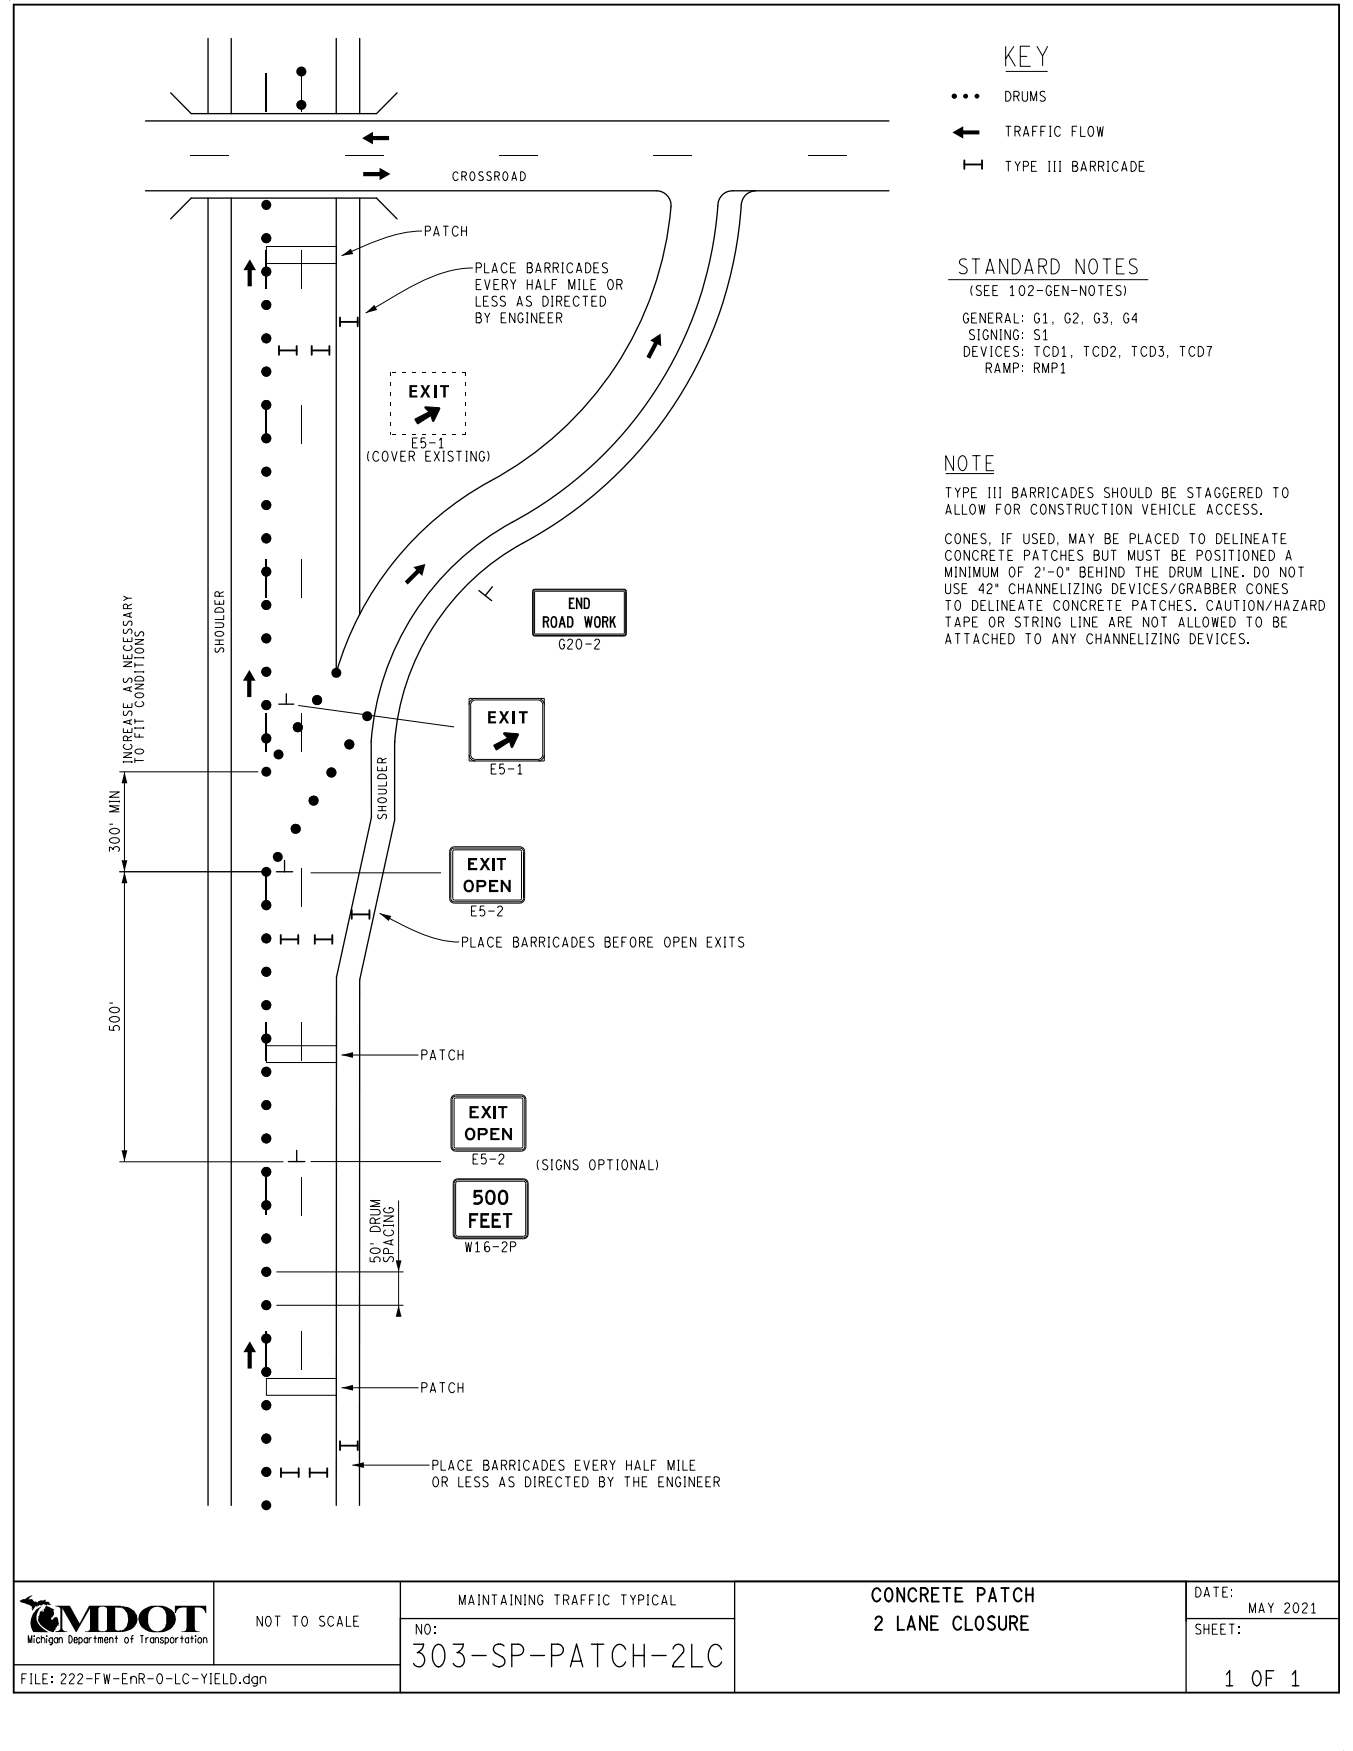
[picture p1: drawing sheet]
<svg xmlns="http://www.w3.org/2000/svg" width="216mm" height="279mm" viewBox="0 0 216 279" stroke-linecap="round" stroke-linejoin="round" font-family="sans-serif">
<g fill="#000">
<path d="M62.3 59.4v.6zM62.6 59.4h.5v.1h-.5zM64.2 59.4h.5v.1h-.5zM65.8 59.4h.5v.1h-.5zM67.3 59.4h.6v.1h-.6zM69 59.4h.5v.1h-.5zM70.6 59.4h.5v.1h-.5zM72.1 59.4h.6v.1h-.6zM73.7 59.4h.6v.1h-.6zM74.2 59.4h.1v.6h-.1zM62.3 69v.4zM62.3 67.4v.5z"/>
<path d="M62.3 65.8v.6zM62.3 64.2v.5zM62.3 62.6v.5zM62.3 61v.6zM62.6 69.4h.5zM64.2 69.4h.5zM65.8 69.4h.5zM67.3 69.4h.6zM69 69.4h.5zM70.6 69.4h.5zM72.1 69.4h.6zM73.7 69.4h.6z"/>
<path d="M74.2 69h.1v.4h-.1zM74.2 67.4h.1v.5h-.1zM74.2 65.8h.1v.6h-.1zM74.2 64.2h.1v.5h-.1zM74.2 62.6h.1v.5h-.1zM74.2 61h.1v.6h-.1z"/>
<path d="M58 27.4h2.6v-.6l1.7 1-1.7 1v-.7h-2.6z" fill-rule="evenodd"/>
<path d="M57.8 22l1.7-1v.7h2.6v.7h-2.6v.6z" fill-rule="evenodd"/>
<path d="M152 21.1l1.7-1v.7h2.6v.6h-2.6v.7z" fill-rule="evenodd"/>
<path d="M39.9 41.4l1 1.7h-.7v2.6h-.7v-2.6h-.7z" fill-rule="evenodd"/>
<path d="M103.8 54.3l1.6-1.1 .1 2-.5-.3-1.2 2.4-.6-.4 1.2-2.3z" fill-rule="evenodd"/>
<path d="M66 90.5l1.9-.5-.5 1.9-.5-.5-1.8 1.9-.5-.5 1.8-1.9z" fill-rule="evenodd"/>
<path d="M39.8 106.9l1 1.7h-.7v2.6h-.7v-2.6h-.6z" fill-rule="evenodd"/>
<path d="M39.9 214l1 1.8h-.7v2.6h-.7v-2.6h-.7z" fill-rule="evenodd"/>
<path d="M3.1 255.4l.5-.2h.4l.3-.3a.75 .75 0 0 1 .9-.3l-.1 .1a.49 .49 0 0 0-.4 .6l.2-.2-.1 .1a.46 .46 0 0 1 .6 .4h.4l.2 .1 .1-.2 .3-.1 .9-.1-.1 .3a.57 .57 0 0 1 .7 .3l.2 .2-.6-.1-.1 .2-.1-.1-.4-.1-.4 .2-.2-.1-.3 .3v-.1l.1-.1-.3 .2-.1-.2-.5 .8v-.4h-.2l.1-.3h-.2l-.1-.2-1.5-.4z" fill-rule="evenodd"/>
<path d="M6.4 257.2l.3-.1 .1-.2v.3l.1-.1-.1 .2 .2-.2v-.3l.2-.2 .1-.3 .6 .1 .7 .4v.2h-.1v.1l.1 .1v.5l-.2 .4h-.3l.1 .3h.3l.1-.3h.2a.28 .28 0 0 1 .4 .1l.2 .8-.1 .4-.1 .1v-.1h-.1l-.5 1a3.7 3.7 0 0 1-2.4-1.5l-.1-.3v-.4a.28 .28 0 0 1 .1-.4z" fill-rule="evenodd"/>
<path d="M8.8 256.2h2.3l1.6 2.8 1.5-2.8h2.3v.1l-.7 .1-.1 .3v3.3a.62 .62 0 0 0 .8 .3v.1h-2.9v-.1l.5-.1 .3-.2v-3.4l-2.2 3.8h-.1l-2.2-3.8v3.2a.64 .64 0 0 0 .8 .5v.1h-1.9v-.1l.6-.1 .2-.3v-3.2l-.2-.3-.6-.1z" fill-rule="evenodd"/>
<path d="M16.3 256.2l3.1 .1v.3l-1-.1v3.5a.78 .78 0 0 0 1 .1v.3h-3.1v-.1h.4l.4-.3v-3.3l-.1-.2-.7-.2z" fill-rule="evenodd"/>
<path d="M22.7 256.9l.9-.5a2.36 2.36 0 0 1 1.5-.2v.2a1.43 1.43 0 0 0-1.5 1.5 1.8 1.8 0 0 0 1.4 2.4l.1 .2a2.38 2.38 0 0 1-2.9-2.8z" fill-rule="evenodd"/>
<path d="M27.9 256.2h5v1.2h-.1l-.3-.6a1.47 1.47 0 0 0-1.4-.3v3.6l.4 .2h.4v.1h-2.9v-.1h.4l.3-.2 .1-3.6a1.43 1.43 0 0 0-1.6 .5l-.1 .4h-.2z" fill-rule="evenodd"/>
<path d="M5.8 256.9l.9-.6a2.25 2.25 0 0 0 .5 3.8l.6 .4-2.5-.1a2.78 2.78 0 0 1 .5-3.5z" fill-rule="evenodd"/>
<path d="M19.4 256.3a2.48 2.48 0 0 1 2.5 1.6 2.02 2.02 0 0 1-1.8 2.4l-.7 .1v-.3a1.62 1.62 0 0 0 1-2.1 1.63 1.63 0 0 0-1-1.4z" fill-rule="evenodd"/>
<path d="M25.1 256.2a2.85 2.85 0 0 1 2.8 1.3 2.1 2.1 0 0 1-1.8 2.9l-1 .1v-.2a1.4 1.4 0 0 0 1.4-1.3v-1.3a1.47 1.47 0 0 0-1.4-1.3z" fill-rule="evenodd"/>
<circle cx="48.1" cy="11.4" r=".8"/>
<circle cx="48.1" cy="16.7" r=".8"/>
<circle cx="152.3" cy="15.3" r=".4"/>
<circle cx="154.1" cy="15.3" r=".39"/>
<circle cx="155.9" cy="15.3" r=".39"/>
<circle cx="42.5" cy="38" r=".8"/>
<circle cx="42.5" cy="32.7" r=".8"/>
<circle cx="42.5" cy="43.3" r=".8"/>
<circle cx="42.5" cy="54" r=".79"/>
<circle cx="42.5" cy="48.7" r=".79"/>
<circle cx="42.5" cy="59.3" r=".8"/>
<circle cx="42.5" cy="69.9" r=".8"/>
<circle cx="42.5" cy="64.6" r=".8"/>
<circle cx="42.5" cy="75.3" r=".79"/>
<circle cx="42.5" cy="91.2" r=".8"/>
<circle cx="42.5" cy="96.5" r=".8"/>
<circle cx="42.5" cy="80.6" r=".79"/>
<circle cx="42.5" cy="85.9" r=".81"/>
<circle cx="42.5" cy="101.9" r=".79"/>
<circle cx="42.5" cy="107.2" r=".79"/>
<circle cx="42.5" cy="117.8" r=".8"/>
<circle cx="42.5" cy="112.5" r=".81"/>
<circle cx="47.5" cy="116" r=".8"/>
<circle cx="50.6" cy="111.7" r=".79"/>
<circle cx="53.7" cy="107.4" r=".79"/>
<circle cx="55.7" cy="118.8" r=".8"/>
<circle cx="58.6" cy="114.3" r=".8"/>
<circle cx="42.5" cy="123.1" r=".8"/>
<circle cx="42.5" cy="139.1" r=".79"/>
<circle cx="44.3" cy="136.7" r=".8"/>
<circle cx="44.4" cy="120.4" r=".8"/>
<circle cx="47.2" cy="132.2" r=".79"/>
<circle cx="50" cy="127.7" r=".8"/>
<circle cx="52.9" cy="123.3" r=".8"/>
<circle cx="42.5" cy="149.7" r=".8"/>
<circle cx="42.5" cy="155.1" r=".8"/>
<circle cx="42.5" cy="144.4" r=".8"/>
<circle cx="42.5" cy="176.3" r=".8"/>
<circle cx="42.5" cy="160.4" r=".79"/>
<circle cx="42.5" cy="165.7" r=".79"/>
<circle cx="42.5" cy="171" r=".8"/>
<circle cx="42.5" cy="197.6" r=".8"/>
<circle cx="42.5" cy="181.7" r=".8"/>
<circle cx="42.5" cy="187" r=".79"/>
<circle cx="42.5" cy="192.3" r=".79"/>
<circle cx="42.5" cy="197.6" r=".81"/>
<circle cx="42.5" cy="202.9" r=".79"/>
<circle cx="42.5" cy="208.3" r=".79"/>
<circle cx="42.5" cy="218.9" r=".8"/>
<circle cx="42.5" cy="213.6" r=".8"/>
<circle cx="42.5" cy="229.6" r=".81"/>
<circle cx="42.5" cy="224.2" r=".8"/>
<circle cx="42.5" cy="234.9" r=".79"/>
<circle cx="42.5" cy="240.2" r=".79"/>
</g>
<g fill="none" stroke="#000" stroke-width=".3">
<path d="M2.2 .7h211.5v269.4h-211.5zM153.9 26.2h2.8M153.9 25.6v1.4M156.7 25.6v1.4M44.5 55.9h2.8M44.5 55.2v1.4M47.3 55.2v1.4M49.7 55.9h2.9M49.7 55.2v1.4M52.6 55.2v1.4M54.3 50.7v1.4M54.3 51.4h2.8"/>
<path d="M57.1 50.7v1.4M44.8 149.9h2.8M44.8 149.2v1.4M47.6 149.2v1.4M50.2 149.9h2.8M50.2 149.2v1.4M53 149.2v1.4M56.1 145.9h2.8M56.1 145.2v1.4M58.9 145.2v1.4M44.8 235h2.9M44.8 234.3v1.4"/>
<path d="M47.7 234.3v1.4M49.4 235h2.8M49.4 234.3v1.4M52.2 234.3v1.4M54.3 230.7h2.8M54.3 230v1.4M57.1 230v1.4M2.2 252.3h211.5"/>
</g>
<g fill="none" stroke="#000" stroke-width=".21">
<path d="M23.2 19.3h118.7M27.2 14.8l3.3 3.3h29.6l3.3-3.3M33.2 6.1v12M36.9 6.1v12M53.7 6.1v12M57.4 6.1v12M23.2 30.4h81.5a2.35 2.35 0 0 1 2.4 2.6 55.2 55.2 0 0 1-30.2 44.5 51.1 51.1 0 0 0-23.2 29.9v-75.8M27.2 34.9l3.3-3.3h29.6l3.3 3.3M33.2 31.6v208.6M36.9 31.6v208.6M57.4 31.6v66.4M120.6 30.4a2.36 2.36 0 0 0-2.3 2.2 66.5 66.5 0 0 1-36 54.7 39.8 39.8 0 0 0-19.3 31.3"/>
<path d="M141.9 30.4h-25a2.35 2.35 0 0 0-2.4 2.5 62.8 62.8 0 0 1-34 51.1 43.6 43.6 0 0 0-21.3 34.3l.1 12.2-5.6 25.4v84.3M76.4 94.2l2.1 1.6M78.6 93.6l-1.2 1.4M44.5 112.4h2.4M45.7 110.7v1.7M63 118.3v12.6l-5.6 25.5v83.8M44.1 139.1h2.6M45.4 137.3v1.8M46 185.3h2.6M47.3 183.6v1.7M34.1 252.3v13.3M63.9 258.3h53.3"/>
<path d="M63.9 252.3v17.8M189.3 252.3v17.8M189.3 258.3h24.4M189.4 252.3h-72.2v17.8M2.2 265.6h61.7"/>
</g>
<g fill="none" stroke="#000" stroke-width=".16">
<path d="M1.5 0v.1M48.1 11.7v6.2M30.4 24.9h6.2M48.1 40v6.1M55 24.9h6.2M79.7 24.9h6.1M104.3 24.9h6.2M128.9 24.9h6.2M48.1 64.6v6.2M48.1 89.3v6.1M48.1 113.9v6.1M48.1 138.5v6.2"/>
<path d="M48.1 163.1v6.2M48.1 187.8v6.1M48.1 212.4v6.1M214.4 279.4h-.1"/>
</g>
<path d="M42.5 11.7v6.2M42.5 39.9v6.2M42.5 64.6v6.1M42.5 89.2v6.2M42.5 113.8v6.2M42.5 138.5v6.1M42.5 163.1v6.2M42.5 187.7v6.2M42.5 212.3v6.2" fill="none" stroke="#000" stroke-width=".18"/>
<path d="M159.4 6.3h8.8v5.3h-8.8z" fill="#fff"/>
<g fill="none" stroke="#000" stroke-width=".16">
<path d="M160.5 11.4h6.7M42.5 39.3h11.2v2.8h-11.2zM67.3 36.9a27.4 27.4 0 0 0-10.7 3l-2.1 .9M75.5 42.8a21.4 21.4 0 0 0-10.1 3l-7.1 4.2M49.6 139.3h20.8M72 135.3l.5-.2h10.5a.77 .77 0 0 1 .7 .8v7.5a.77 .77 0 0 1-.7 .7h-10.5a.75 .75 0 0 1-.7-.7v-7.5zM72 135.6l.5-.3 10.7 .1 .3 .5v7.5v.2l-.5 .3-10.8-.1-.3-.4zM72.3 135.7l.2-.1h10.5l.1 .1v7.8l-.1 .1h-10.5l-.2-.1zM60.6 145.7a49.2 49.2 0 0 0 9.4 4.2l2.2 .4h1.1M42.5 166.9h11.2v2.6h-11.2zM54.5 168.3h12.3M42.5 220h11.2v2.6h-11.2z"/>
<path d="M54.5 221.4h12.3M56.2 233.8h12.3"/>
</g>
<path d="M54.5 40.8l1.5-1.1 .4 .8zM58.3 50l1.4-1.4 .5 .9zM60.6 145.7l1.8 .5-.4 .8zM54.5 168.3l1.8-.4v.9zM54.5 221.4l1.8-.4v.9zM56.2 233.8l1.9-.5v.9z" fill="#000"/>
<path d="M17.4 160h1.7v4.5h-1.7z" fill="#fff"/>
<g fill="none" stroke="#000" stroke-width=".16">
<path d="M67.9 64.9l2.2 .2 .1 .2-1 1.9-.2-.1-.2-.8-2.2 1.4-.4-.8 2.2-1.2-.6-.6zM47.6 112.6l24.9 3.4M74.9 111.4h12v10h-12zM75.3 111.9l.6-.2h9.9a.78 .78 0 0 1 .8 .8v7.9a.78 .78 0 0 1-.8 .8h-9.9a.78 .78 0 0 1-.8-.8v-7.9zM75.9 111.4a1.02 1.02 0 0 0-1 1.1M80.4 116.9l2.2 .2 .1 .2-.9 2-.2-.1-.3-.9-2.1 1.4-.4-.8 2.2-1.1-.6-.6zM85.8 111.4a1.02 1.02 0 0 1 1.1 1.1M19 139.1h24.3M19.9 139.1v46.3M74.9 120.4a1.02 1.02 0 0 0 1 1M86.9 120.4a1.02 1.02 0 0 1-1.1 1M72.2 174.9l.5-.2h10.5a.75 .75 0 0 1 .7 .8v7.5a.75 .75 0 0 1-.7 .7h-10.5a.75 .75 0 0 1-.7-.7v-7.5z"/>
<path d="M72.2 175.2l.5-.3 10.8 .1 .2 .5v7.7l-.5 .3-10.8-.1-.3-.4zM72.6 175.2h10.7l.1 .3v7.6l-.2 .1h-10.5l-.2-.1v-7.6zM19.1 185.4h26.1M49.6 185.3h20.8M72.5 188.3l.6-.2h10.4a.75 .75 0 0 1 .8 .7v8.1a.75 .75 0 0 1-.8 .8h-10.4a.72 .72 0 0 1-.8-.8v-8.1zM72.6 188.4l.5-.2h10.4a.62 .62 0 0 1 .6 .6v8.1a.62 .62 0 0 1-.6 .6h-10.4a.59 .59 0 0 1-.6-.6v-8.1zM72.9 188.5h10.8l.2 .3-.1 8.3-.3 .2-10.6-.1-.2-.3v-8.1z"/>
</g>
<g fill="#000">
<path d="M19.9 139.1l.4 1.8h-.9zM19.4 183.6h.9l-.4 1.8z"/>
<path d="M67.9 64.9l2.2 .2 .1 .1-1 2h-.2l-.2-.9-2.2 1.4-.4-.8 2.2-1.2-.6-.6z" fill-rule="evenodd"/>
<path d="M80.4 116.9l2.3 .2 .1 .1-1 2h-.2l-.3-.9-2.1 1.4-.4-.8 2.2-1.1-.6-.7z" fill-rule="evenodd"/>
</g>
<g fill="#fff">
<path d="M60.7 192.2h2.6v9.7h-2.6z"/>
<path d="M58.5 189.2h2.7v12.7h-2.7z"/>
</g>
<path d="M63.6 191.6v17.5M44.1 208.3h20.3M44.1 203h20.3" fill="none" stroke="#000" stroke-width=".16"/>
<path d="M63.6 208.3l.5 1.8h-1zM63.1 201.1h1l-.5 1.9z" fill="#000"/>
<path d="M17.4 126.3h1.7v9.6h-1.7z" fill="#fff"/>
<path d="M151.3 44.6h31.9M85.2 94.1h14.6l.1 .3v6.9l-.3 .2-14.4-.1-.2-.3v-6.7zM85.2 94.2h14.6v7.1h-14.6zM85.3 94.3h14.3v6.9h-14.3zM19 139.1h23.5M19.1 123.2h22.1M19.9 123.2v15.9" fill="none" stroke="#000" stroke-width=".16"/>
<path d="M19.9 123.2l.4 1.8h-.9zM19.4 137.3h.9l-.4 1.8z" fill="#000"/>
<path d="M150.1 71.9h9.3v4h-9.3z" fill="#fff"/>
<path d="M150.9 75.6h7.7" fill="none" stroke="#000" stroke-width=".16"/>
<g fill="#fff">
<path d="M150.4 79.9h51.4v2.7h-51.4z"/>
<path d="M150.4 77.3h55.7v2.6h-55.7z"/>
<path d="M150.4 100.6h49.4v2.7h-49.4z"/>
<path d="M150.4 97.9h57.4v2.7h-57.4z"/>
<path d="M150.4 95.3h61.5v2.6h-61.5z"/>
<path d="M150.4 92.6h57.4v2.6h-57.4z"/>
<path d="M150.4 90h58.2v2.6h-58.2z"/>
<path d="M150.4 87.3h56.2v2.7h-56.2z"/>
<path d="M150.4 84.6h57.2v2.7h-57.2z"/>
</g>
<text font-size="3.6" x="66" y="266">303-SP-PATCH-2LC</text>
<text font-size="3.2" x="160.5" y="10.6">KEY</text>
<g font-size="2.4">
<text x="153.1" y="43.7">STANDARD NOTES</text>
<text x="150.9" y="75.1">NOTE</text>
<text x="74.9" y="195.9">FEET</text>
<text x="75.5" y="192.2">500</text>
<text x="195.5" y="269">1 OF 1</text>
</g>
<g font-size="2.1">
<text x="132.1" y="255.5">CONCRETE PATCH</text>
<text x="132.9" y="260.1">2 LANE CLOSURE</text>
</g>
<g font-size="2">
<text x="64.9" y="63.4">EXIT</text>
<text x="77.5" y="115.4">EXIT</text>
<text x="74" y="142.4">OPEN</text>
<text x="74.7" y="138.9">EXIT</text>
<text x="74.9" y="178.4">EXIT</text>
<text x="74.2" y="181.9">OPEN</text>
</g>
<g font-size="1.9">
<text x="86.6" y="100.2">ROAD WORK</text>
<text x="90.8" y="97.2">END</text>
</g>
<g font-size="1.6">
<text x="160.5" y="16.2">DRUMS</text>
<text x="160.5" y="21.8">TRAFFIC FLOW</text>
<text x="160.5" y="27.3">TYPE III BARRICADE</text>
<text x="67.9" y="37.7">PATCH</text>
<text x="76" y="46.2">EVERY HALF MILE OR</text>
<text x="76" y="43.5">PLACE BARRICADES</text>
<text x="154.9" y="47.2">(SEE 102-GEN-NOTES)</text>
<text x="76" y="51.5">BY ENGINEER</text>
<text x="76" y="48.9">LESS AS DIRECTED</text>
<text x="153.7" y="51.5">GENERAL: G1, G2, G3, G4</text>
<text x="153.2" y="56.9">DEVICES: TCD1, TCD2, TCD3, TCD7</text>
<text x="154.7" y="54.2">SIGNING: S1</text>
<text x="157.4" y="59.5">RAMP: RMP1</text>
<text x="65.8" y="71.5">E5-1</text>
<text x="58.7" y="73.6">(COVER EXISTING)</text>
<text x="150.9" y="82.1">ALLOW FOR CONSTRUCTION VEHICLE ACCESS.</text>
<text x="150.9" y="79.4">TYPE III BARRICADES SHOULD BE STAGGERED TO</text>
<text x="150.9" y="89.4">CONCRETE PATCHES BUT MUST BE POSITIONED A</text>
<text x="150.9" y="86.8">CONES, IF USED, MAY BE PLACED TO DELINEATE</text>
<text x="150.9" y="94.7">USE 42&quot; CHANNELIZING DEVICES/GRABBER CONES</text>
<text x="150.9" y="92.1">MINIMUM OF 2'-0&quot; BEHIND THE DRUM LINE. DO NOT</text>
<text x="150.9" y="100.1">TAPE OR STRING LINE ARE NOT ALLOWED TO BE</text>
<text x="150.9" y="97.4">TO DELINEATE CONCRETE PATCHES. CAUTION/HAZARD</text>
<text x="89.3" y="103.6">G20-2</text>
<text x="150.9" y="102.7">ATTACHED TO ANY CHANNELIZING DEVICES.</text>
<text x="78.4" y="123.5">E5-1</text>
<text x="19.1" y="127.2" transform="rotate(-90 19.1 127.2)">N</text>
<text x="19.1" y="135.9" transform="rotate(-90 19.1 135.9)">300' MI</text>
<text x="75.3" y="146.2">E5-2</text>
<text x="73.8" y="151.1">PLACE BARRICADES BEFORE OPEN EXITS</text>
<text x="19.1" y="164.4" transform="rotate(-90 19.1 164.4)">500'</text>
<text x="67.3" y="169.1">PATCH</text>
<text x="75.5" y="185.7">E5-2</text>
<text x="85.7" y="186.7">(SIGNS OPTIONAL)</text>
<text x="62.8" y="194.9" transform="rotate(-90 62.8 194.9)">NG</text>
<text x="60.7" y="201.4" transform="rotate(-90 60.7 201.4)">50' DRUM</text>
<text x="62.8" y="201.4" transform="rotate(-90 62.8 201.4)">SPACI</text>
<text x="74.3" y="199.7">W16-2P</text>
<text x="67.3" y="222.2">PATCH</text>
<text x="69.1" y="237.3">OR LESS AS DIRECTED BY THE ENGINEER</text>
<text x="69.1" y="234.6">PLACE BARRICADES EVERY HALF MILE</text>
<text x="73.3" y="256.1">MAINTAINING TRAFFIC TYPICAL</text>
<text x="190.8" y="254.8">DATE:</text>
<text x="198.7" y="257.4">MAY 2021</text>
<text x="38.8" y="259.5">NOT TO SCALE</text>
<text x="66.4" y="260.8">NO:</text>
<text x="190.8" y="260.8">SHEET:</text>
<text x="3.5" y="268.7">FILE:222-FW-EnR-O-LC-YIELD.dgn</text>
</g>
<g font-size="1.4">
<text x="72.3" y="28.8">CROSSROAD</text>
<text x="21.1" y="106.4" transform="rotate(-90 21.1 106.4)">NECESSARY</text>
<text x="35.7" y="104.1" transform="rotate(-90 35.7 104.1)">SHOULDER</text>
<text x="21.1" y="110.3" transform="rotate(-90 21.1 110.3)">AS</text>
<text x="22.9" y="112.8" transform="rotate(-90 22.9 112.8)">CONDITIONS</text>
<text x="22.9" y="117.6" transform="rotate(-90 22.9 117.6)">FIT</text>
<text x="21.1" y="121.7" transform="rotate(-90 21.1 121.7)">INCREASE</text>
<text x="22.9" y="121.7" transform="rotate(-90 22.9 121.7)">TO</text>
<text x="61.7" y="130.7" transform="rotate(-90 61.7 130.7)">SHOULDER</text>
</g>
<text font-size="1.2" x="4.5" y="262.2">Michigan Department of Transportation</text>
</svg>
